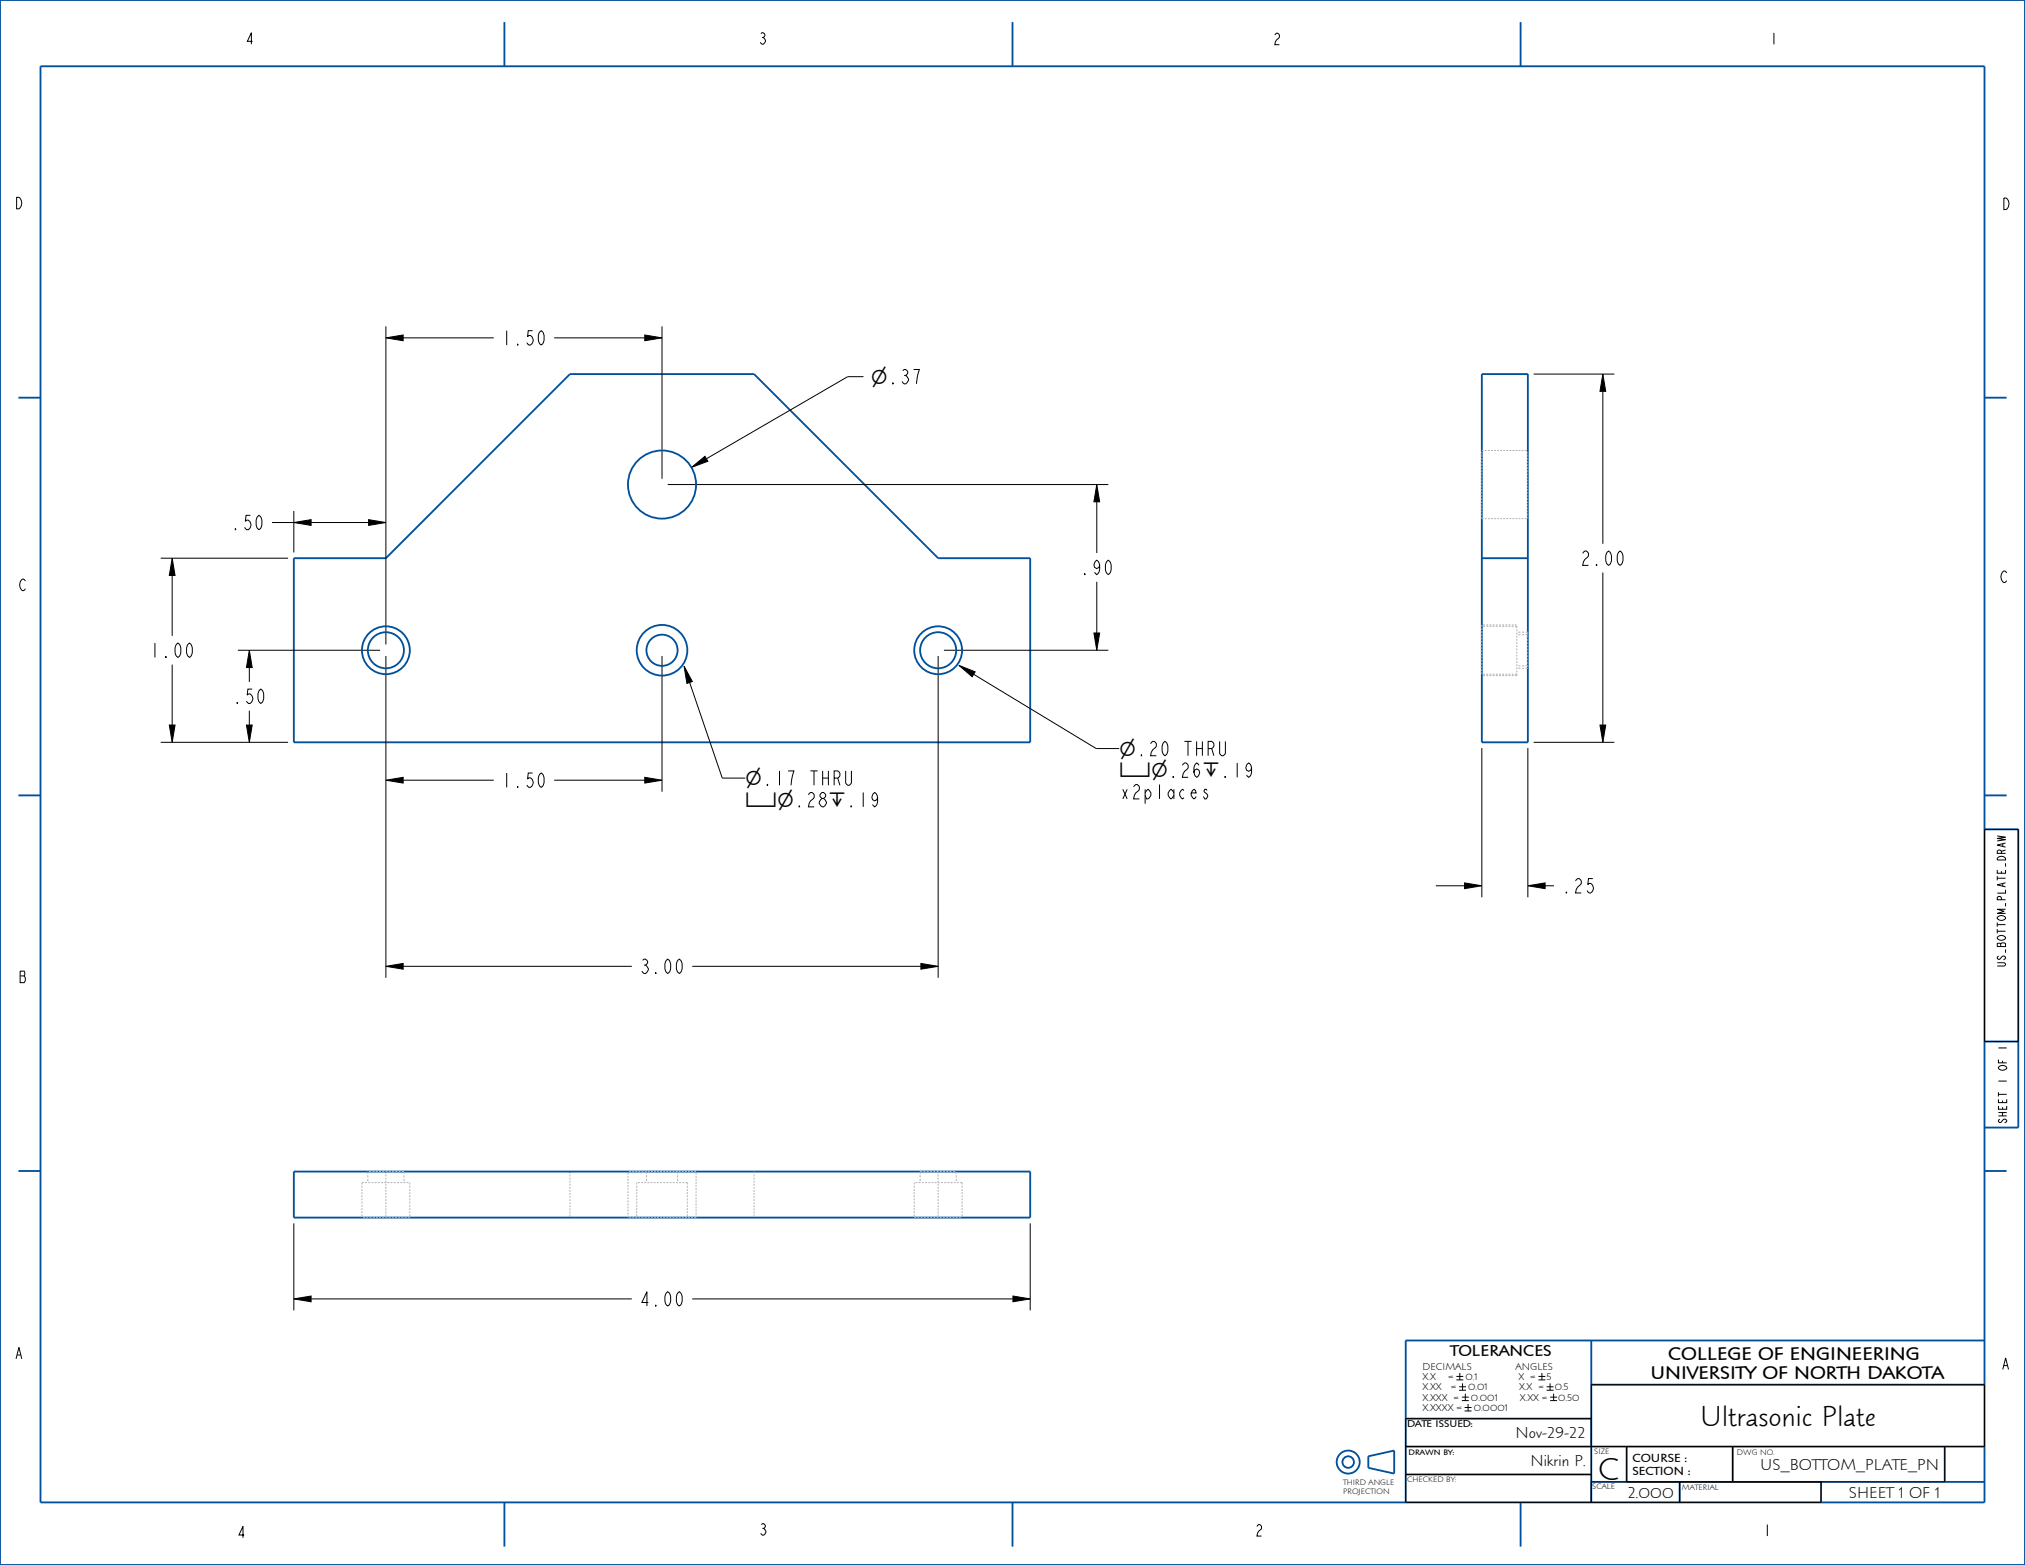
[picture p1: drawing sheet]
<svg xmlns="http://www.w3.org/2000/svg" width="559mm" height="432mm" viewBox="0 0 559 432" stroke-linecap="round" stroke-linejoin="round" font-family="sans-serif">
<g fill="none" stroke="#000" stroke-width=".28">
<path d="M106.5 93.2l4.7-.8v1.6zM106.5 90v87.8M111.2 93.2h25.1M152.9 93.2h25M177.9 92.4l4.8 .8-4.8 .8zM182.7 90v42.1M238.3 103.9h-4.4l-39 22.7M423.2 103.2h22.3M442.3 103.2l.8 4.8h-1.6zM442.3 108v42M184.3 133.7h121.5M190.8 129l3.7-3.1 .8 1.4z"/>
<path d="M302.7 133.7l.8 4.8h-1.6zM302.7 138.5v14.1M44.3 154h35.2M47.5 154l.8 4.8h-1.6zM47.5 158.8v16.6M75 144.2h6.1M81.1 144.2l4.7-.8v1.6zM81.1 141v11.4M85.8 144.2h15.9M101.7 143.4l4.8 .8-4.8 .8zM442.3 158v42.1M65.6 179.4h39.3"/>
<path d="M68.8 179.4l.8 4.8h-1.6zM260.5 179.4h45.3M301.9 174.7h1.6l-.8 4.7zM302.7 160.5v14.2M47.5 183.4v16.7M68.8 184.2v3.9M68.8 196.1v4M106.5 181v88.8M182.7 181v37.4M188.8 183.8l2.3 4.3-1.5 .5zM190.3 188.3l9 26.4h6.4M258.9 181v88.8"/>
<path d="M264.6 183.6l4.5 1.8-.8 1.3zM268.7 186l33.8 20.5h6.4M44.3 204.8h35.2M46.7 200.1h1.6l-.8 4.7zM68 200.1h1.6l-.8 4.7zM106.5 215.3l4.7-.8v1.6zM111.2 215.3h25.1M152.9 215.3h25M177.9 214.5l4.8 .8-4.8 .8zM408.9 206.4v41.2M421.6 206.4v41.2M423.2 204.8h22.3"/>
<path d="M441.5 200.1h1.6l-.8 4.7zM547.6 228.8h9.3v58.6h-9.3zM396.2 244.4h7.9M404.1 243.6l4.8 .8-4.8 .8zM421.6 244.4l4.8-.8v1.6zM426.4 244.4h2.4M106.5 266.6l4.7-.8v1.6zM111.2 266.6h63.2M191 266.6h63.1M254.1 265.8l4.8 .8-4.8 .8zM81.1 337.5v24.1M284.3 337.5v24.1"/>
<path d="M81.1 358.4l4.7-.8v1.6zM85.8 358.4h88.6M191 358.4h88.5M279.5 357.6l4.8 .8-4.8 .8zM401.9 379.8h1.9M402.8 378.8v1.9M424.5 379.8h1.9M425.5 378.8v1.9M387.9 399.1h159.7v-17.1h-108.5v32.5M401.9 380.7h1.9M402.6 382.6h1.9M402.6 383.6h1.9"/>
<path d="M403.4 385.5h1.9M403.4 386.4h1.9M403.6 381.7v1.9M404.2 388.3h1.9M404.2 389.3h1.9M404.4 384.5v1.9M405.1 387.4v1.9M424.5 380.7h1.9M426.8 382.6h1.9M426.8 383.6h1.9M427.7 381.7v1.9M427.8 385.5h1.9"/>
<path d="M427.8 386.4h1.9M428.7 384.5v1.9M439.1 391.4h-51.2v23.1h114.6v-5.6M448.9 399.1v9.8M478.1 399.1v9.8M536.7 399.1v9.8h-97.6M387.9 406.8h51.2M463.5 408.9v5.6"/>
</g>
<g fill="#000">
<path d="M106.5 93.2l4.7-.8v1.6zM177.9 92.4l4.8 .8-4.8 .8zM442.3 103.2l.8 4.8h-1.6zM190.8 129l3.7-3.1 .8 1.4zM302.7 133.7l.8 4.8h-1.6zM47.5 154l.8 4.8h-1.6zM81.1 144.2l4.7-.8v1.6zM101.7 143.4l4.8 .8-4.8 .8zM68.8 179.4l.8 4.8h-1.6zM301.9 174.7h1.6l-.8 4.7zM188.8 183.8l2.3 4.3-1.5 .5zM264.6 183.6l4.5 1.8-.8 1.3z"/>
<path d="M46.7 200.1h1.6l-.8 4.7zM68 200.1h1.6l-.8 4.7zM106.5 215.3l4.7-.8v1.6zM177.9 214.5l4.8 .8-4.8 .8zM441.5 200.1h1.6l-.8 4.7zM404.1 243.6l4.8 .8-4.8 .8zM421.6 244.4l4.8-.8v1.6zM106.5 266.6l4.7-.8v1.6zM254.1 265.8l4.8 .8-4.8 .8zM81.1 358.4l4.7-.8v1.6zM279.5 357.6l4.8 .8-4.8 .8z"/>
</g>
<g fill="none" stroke="#00509b" stroke-width=".51">
<path d="M0 0h558.8v431.8h-558.8zM11.2 18.3h536.4v396.2h-536.4zM139.2 6.1v12.2M279.4 6.1v12.2M419.6 6.1v12.2M5.1 109.7h6.1M408.9 103.2h12.7v101.6h-12.7zM547.6 109.7h6.1M81.1 154h25.4l50.8-50.8h50.8l50.8 50.8h25.4v50.8h-203.2zM408.9 154h12.7M5.1 219.5h6.1M547.6 219.5h6.1"/>
<path d="M547.6 228.8h9.3v82.3h-9.3M547.6 287.4h9.3M5.1 323.1h6.1M81.1 323.2h203.2v12.7h-203.2zM547.6 323.1h6.1M439.1 369.9v44.6M547.6 369.9h-159.7v44.6M387.9 399.1h159.7M387.9 391.4h51.2M439.1 382h108.5M448.9 399.1v9.8M478.1 399.1v9.8"/>
<path d="M536.7 399.1v9.8M139.2 414.5v12.2M279.4 414.5v12.2M377.6 401.8l7.1-1.6v6.4l-7.1-1.6zM387.9 406.8h51.2M419.6 414.5v12.2M439.1 408.9h108.5M463.5 408.9v5.6M502.5 408.9v5.6"/>
<circle cx="372" cy="403.4" r="3.2"/>
<circle cx="372" cy="403.4" r="1.59"/>
</g>
<g fill="none" stroke="#afafb4" stroke-width=".28">
<path d="M106.5 323.2v.6M106.5 324.1v.5M106.5 324.9v.5M106.5 325.8v.5M106.5 326.6v.5M106.5 327.5v.5M106.5 328.3v.5M106.5 329.2v.5M106.5 330v.5M106.5 330.9v.5M106.5 331.7v.5M106.5 332.6v.5"/>
<path d="M106.5 333.4v.5M106.5 334.3v.5M106.5 335.1v.5M157.3 323.2v.6M157.3 324.1v.5M157.3 324.9v.5M157.3 325.8v.5M157.3 326.6v.5M157.3 327.5v.5M157.3 328.3v.5M157.3 329.2v.5M157.3 330v.5"/>
<path d="M157.3 330.9v.5M157.3 331.7v.5M157.3 332.6v.5M157.3 333.4v.5M157.3 334.3v.5M157.3 335.1v.5M208.1 323.2v.6M208.1 324.1v.5M208.1 324.9v.5M208.1 325.8v.5M208.1 326.6v.5M208.1 327.5v.5"/>
<path d="M208.1 328.3v.5M208.1 329.2v.5M208.1 330v.5M208.1 330.9v.5M208.1 331.7v.5M208.1 332.6v.5M208.1 333.4v.5M208.1 334.3v.5M208.1 335.1v.5M258.9 323.2v.6M258.9 324.1v.5M258.9 324.9v.5"/>
<path d="M258.9 325.8v.5M258.9 326.6v.5M258.9 327.5v.5M258.9 328.3v.5M258.9 329.2v.5M258.9 330v.5M258.9 330.9v.5M258.9 331.7v.5M258.9 332.6v.5M258.9 333.4v.5M258.9 334.3v.5M258.9 335.1v.5"/>
</g>
<!-- layer: 02___PRT_ALL_AXES -->
<g fill="none" stroke="#afafb4" stroke-width=".28">
<path d="M408.9 124.6v.5M408.9 125.5v.5M408.9 126.3v.6M408.9 127.2v.5M408.9 128.1v.5M408.9 128.9v.5M408.9 129.8v.5M408.9 130.6v.5M408.9 131.5v.5M408.9 132.3v.5M408.9 133.2v.5M408.9 134v.5"/>
<path d="M408.9 134.9v.5M408.9 135.7v.6M408.9 136.6v.5M408.9 137.5v.5M408.9 138.3v.5M408.9 139.2v.5M408.9 124.3h.5M409.8 124.3h.5M410.6 124.3h.5M411.5 124.3h.5M412.3 124.3h.5M413.1 124.3h.6"/>
<path d="M414 124.3h.5M414.8 124.3h.5M415.7 124.3h.5M416.5 124.3h.5M417.4 124.3h.5M418.2 124.3h.5M419.1 124.3h.5M419.9 124.3h.5M420.8 124.3h.5M421.6 124.3h.1M421.6 124.6v.5M421.6 125.5v.5"/>
<path d="M421.6 126.3v.6M421.6 127.2v.5M421.6 128.1v.5M421.6 128.9v.5M421.6 129.8v.5M421.6 130.6v.5M421.6 131.5v.5M421.6 132.3v.5M421.6 133.2v.5M421.6 134v.5M421.6 134.9v.5M421.6 135.7v.6"/>
<path d="M421.6 136.6v.5M421.6 137.5v.5M421.6 138.3v.5M421.6 139.2v.5M408.9 140v.5M408.9 140.9v.5M408.9 141.7v.5M408.9 142.6v.5h.5M409.8 143.1h.5M410.6 143.1h.5M411.5 143.1h.5M412.3 143.1h.5"/>
<path d="M413.1 143.1h.6M414 143.1h.5M414.8 143.1h.5M415.7 143.1h.5M416.5 143.1h.5M417.4 143.1h.5M418.2 143.1h.5M419.1 143.1h.5M419.9 143.1h.5M420.8 143.1h.5M421.6 143.1h.1M421.6 140v.5"/>
<path d="M421.6 140.9v.5M421.6 141.7v.5M421.6 142.6v.5M408.9 172.4v.6M408.9 173.3v.5M408.9 174.2v.5M408.9 175v.6M408.9 175.9v.5M408.9 176.8v.5M408.9 177.7v.5M408.9 178.5v.6M408.9 179.4v.5"/>
<path d="M409.3 172.8h.5M409.3 172.4h.5M410.1 172.8h.6M410.1 172.4h.6M411 172.8h.5M411 172.4h.5M411.9 172.8h.5M411.9 172.4h.5M412.8 172.8h.5M412.8 172.4h.5M413.7 172.8h.5M413.7 172.4h.5"/>
<path d="M414.5 172.8h.6M414.5 172.4h.6M415.4 172.8h.5M415.4 172.4h.5M416.3 172.8h.5M416.3 172.4h.5M417.2 172.8h.5M417.2 172.4h.5M418 172.8h.6M418 172.4h.6M418.6 172.8v.5M418.6 173.7v.5"/>
<path d="M418.6 174.5v.5M418.6 175.4v.5M418.6 176.3v.5M418.6 177.1v.6M418.6 178v.5M418.6 178.9v.5M418.6 179.8v.5M419 175.1h.6M419 174.4h.6M420 175.1h.6M420 174.4h.6M421 175.1h.6"/>
<path d="M421 174.4h.6v.6M421.6 175.3v.6M421.6 176.2v.6M421.6 177.2v.5M421.6 178.1v.5M421.6 179v.5M421.6 179.9v.5M408.9 180.3v.5M408.9 181.2v.5M408.9 182v.6M408.9 182.9v.5M408.9 183.8v.5"/>
<path d="M408.9 184.7v.5M408.9 185.5v.5M409.3 186.4h.5M409.3 186h.5M410.1 186.4h.6M410.1 186h.6M411 186.4h.5M411 186h.5M411.9 186.4h.5M411.9 186h.5M412.8 186.4h.5M412.8 186h.5"/>
<path d="M413.7 186.4h.5M413.7 186h.5M414.5 186.4h.6M414.5 186h.6M415.4 186.4h.5M415.4 186h.5M416.3 186.4h.5M416.3 186h.5M417.2 186.4h.5M417.2 186h.5M418 186h.6M418.6 185.9v.5h-.6"/>
<path d="M418.6 180.6v.6M418.6 181.5v.5M418.6 182.4v.5M418.6 183.3v.5M418.6 184.1v.6M418.6 185v.5M419 184.4h.6M419 183.7h.6M420 184.4h.6M420 183.7h.6M421 184.4h.6M421 183.7h.6"/>
<path d="M421.6 180.8v.5M421.6 181.7v.5M421.6 182.6v.5M421.6 183.5v.5M421.6 184.4h.1M99.9 327.2v.5M99.9 328.1v.5M99.9 328.9v.6M99.9 329.8v.5M99.9 330.7v.5M99.9 331.6v.5M99.9 332.4v.6"/>
<path d="M99.9 333.3v.5M99.9 334.2v.5M99.9 335.1v.5M99.9 335.9h.1M100.2 335.9h.6M100.4 326.3h-.5v.5M100.8 326.3h.5M101.1 335.9h.5M101.5 323.2v.7M101.5 324.3v.6M101.5 325.3v.6M101.6 326.3h.6"/>
<path d="M101.9 323.2h.5M102 335.9h.5M102.5 326.3h.6M102.8 323.2h.5M102.9 335.9h.5M103.4 326.3h.5M103.7 323.2h.5M103.8 335.9h.5M104.3 326.3h.5M104.6 323.2h.5M104.6 335.9h.6M105.2 326.3h.5"/>
<path d="M105.5 323.2h.5M105.5 335.9h.5M106 326.3h.6M106.4 323.2h.5M106.4 335.9h.5M106.9 326.3h.6M107.3 335.9h.5M107.3 323.2h.5M107.8 326.3h.5M108.2 335.9h.5M108.2 323.2h.5M108.7 326.3h.5"/>
<path d="M109 335.9h.6M109.1 323.2h.6M109.6 326.3h.5M109.9 335.9h.5M110 323.2h.6M110.4 326.3h.6M110.8 335.9h.5M110.9 323.2h.6v.7M111.3 326.3h.6M111.5 324.3v.6M111.5 325.3v.6M111.7 335.9h.5"/>
<path d="M112.2 326.3h.5M112.6 335.9h.5M113.1 326.3v.5M113.1 327.2v.5M113.1 328.1v.5M113.1 328.9v.6M113.1 329.8v.5M113.1 330.7v.5M113.1 331.6v.5M113.1 332.4v.6M113.1 333.3v.5M113.1 334.2v.5"/>
<path d="M113.1 335.1v.5M113.1 335.9h.1M173.3 323.6v.5M173.3 324.4v.5M173.3 325.3v.5M173.3 326.1v.5M173.3 327v.5M173.3 327.8v.5M173.3 328.7v.5M173.3 329.5v.5M173.3 330.4v.5M173.3 331.2v.5"/>
<path d="M173.3 332.1v.5M173.3 332.9v.5M173.3 333.7v.6M173.3 334.6v.5M173.3 335.4v.5M173.3 335.9h.1M173.3 323.2h.1M173.6 335.9h.5M173.6 323.2h.5M174.5 335.9h.5M174.5 323.2h.5M175.3 335.9h.5"/>
<path d="M175.3 323.2h.5M175.7 326.3v.5M175.7 327.2v.5M175.7 328.1v.5M175.7 328.9v.6M175.7 329.8v.5M175.7 330.7v.5M175.7 331.6v.5M175.7 332.4v.6M175.7 333.3v.5M175.7 334.2v.5M175.7 335.1v.5"/>
<path d="M175.7 335.9h.1M176 326.3h.6M176.2 335.9h.5M176.2 323.2h.5M176.9 326.3h.5M177 335.9h.6M177 323.2h.6M177.8 326.3h.5M177.9 335.9h.5M177.9 323.2h.5v.7M178.4 324.3v.6M178.4 325.3v.6"/>
<path d="M178.7 326.3h.5M178.8 335.9h.5M178.8 323.2h.5M179.5 326.3h.6M179.6 335.9h.5M179.6 323.2h.5M180.4 326.3h.5M180.5 335.9h.5M180.5 323.2h.5M181.3 326.3h.5M181.3 335.9h.5M181.3 323.2h.5"/>
<path d="M182.2 326.3h.5M182.2 335.9h.5M182.2 323.2h.5M183 335.9h.5M183 323.2h.5M183 326.3h.6M183.9 335.9h.5M183.9 323.2h.5M183.9 326.3h.5M184.7 335.9h.5M184.7 323.2h.5M184.8 326.3h.5"/>
<path d="M185.6 335.9h.5M185.6 323.2h.5M185.7 326.3h.5M186.4 335.9h.6M186.4 323.2h.6v.7M186.5 326.3h.6M187 324.3v.6M187 325.3v.6M187.3 335.9h.5M187.3 323.2h.5M187.4 326.3h.5M188.2 335.9h.5"/>
<path d="M188.2 323.2h.5M188.3 326.3h.5M189 335.9h.5M189 323.2h.5M189.1 326.3h.6v.5M189.7 327.2v.5M189.7 328.1v.5M189.7 328.9v.6M189.7 329.8v.5M189.7 330.7v.5M189.7 331.6v.5M189.7 332.4v.6"/>
<path d="M189.7 333.3v.5M189.7 334.2v.5M189.7 335.1v.5M189.7 335.9h.1M189.9 335.9h.5M189.9 323.2h.5M190.7 335.9h.5M190.7 323.2h.5M191.6 323.2h.5M192.1 335.4v.5h-.5M192.1 323.6v.5M192.1 324.4v.5"/>
<path d="M192.1 325.3v.5M192.1 326.1v.5M192.1 327v.5M192.1 327.8v.5M192.1 328.7v.5M192.1 329.5v.5M192.1 330.4v.5M192.1 331.2v.5M192.1 332.1v.5M192.1 332.9v.5M192.1 333.7v.6M192.1 334.6v.5"/>
<path d="M252.3 335.9h.5M252.3 326.3h.1M252.3 326.3v.5M252.3 327.2v.5M252.3 328.1v.5M252.3 328.9v.6M252.3 329.8v.5M252.3 330.7v.5M252.3 331.6v.5M252.3 332.4v.6M252.3 333.3v.5M252.3 334.2v.5"/>
<path d="M252.3 335.1v.5M252.3 335.9h.1M252.6 326.3h.6M253.2 335.9h.5M253.5 326.3h.5M253.9 324.3v.6M253.9 325.3v.6M254 335.9h.6M254.4 326.3h.5M254.4 323.2h-.5v.7M254.8 323.2h.6M254.9 335.9h.6"/>
<path d="M255.3 326.3h.5M255.7 323.2h.6M255.8 335.9h.5M256.2 326.3h.5M256.6 323.2h.6M256.7 335.9h.5M257 326.3h.6M257.5 323.2h.6M257.6 335.9h.5M257.9 326.3h.5M258.4 323.2h.6M258.4 335.9h.6"/>
<path d="M258.8 326.3h.5M259.3 335.9h.6M259.3 323.2h.6M259.7 326.3h.5M260.2 335.9h.5M260.2 323.2h.6M260.6 326.3h.5M261.1 335.9h.5M261.1 323.2h.6M261.4 326.3h.6M262 335.9h.5M262.1 323.2h.5"/>
<path d="M262.3 326.3h.5M262.8 335.9h.6M263 323.2h.5M263.2 326.3h.5M263.7 335.9h.6M263.9 323.2h.1M263.9 323.2v.7M263.9 324.3v.6M263.9 325.3v.6M264.1 326.3h.5M264.6 335.9h.5M265 326.3h.5v.5"/>
<path d="M265.5 335.9h.1M265.5 327.2v.5M265.5 328.1v.5M265.5 328.9v.6M265.5 329.8v.5M265.5 330.7v.5M265.5 331.6v.5M265.5 332.4v.6M265.5 333.3v.5M265.5 334.2v.5M265.5 335.1v.5"/>
</g>
<g fill="none" stroke="#00509b" stroke-width=".51">
<circle cx="182.7" cy="133.7" r="9.4"/>
<circle cx="106.5" cy="179.4" r="6.6"/>
<circle cx="106.5" cy="179.4" r="5"/>
<circle cx="182.7" cy="179.4" r="7"/>
<circle cx="182.7" cy="179.4" r="4.3"/>
<circle cx="258.9" cy="179.4" r="6.6"/>
<circle cx="258.9" cy="179.4" r="5"/>
</g>
<text font-size="8.8" x="441" y="408.2">C</text>
<text font-size="8.1" x="469" y="393.4">Ultrasonic Plate</text>
<g font-size="5.5">
<text x="240.3" y="105.9">⌀.37</text>
<text x="240.3" y="105.9">⌀</text>
<text x="308.9" y="208.5">⌀.20 THRU</text>
<text x="308.9" y="208.5">⌀</text>
<text x="308.9" y="214.5">⌴⌀.26↧.19</text>
<text x="308.9" y="214.5">⌴⌀</text>
<text x="331.8" y="214.5">↧</text>
<text x="205.7" y="216.7">⌀.17 THRU</text>
<text x="205.7" y="216.7">⌀</text>
<text x="205.7" y="222.6">⌴⌀.28↧.19</text>
<text x="205.7" y="222.6">⌴⌀</text>
<text x="228.6" y="222.6">↧</text>
</g>
<g font-size="5.2">
<text x="138.2" y="95.2">1.50</text>
<text x="63.5" y="146.2">.50</text>
<text x="436" y="156">2.00</text>
<text x="297.9" y="158.5">.90</text>
<text x="41.2" y="181.4">1.00</text>
<text x="64" y="194.1">.50</text>
<text x="138.2" y="217.3">1.50</text>
<text x="308.9" y="220.4">x2places</text>
<text x="430.8" y="246.4">.25</text>
<text x="176.3" y="268.6">3.00</text>
<text x="176.3" y="360.4">4.00</text>
<text x="460.3" y="375.2">COLLEGE OF ENGINEERING</text>
<text x="455.4" y="380.6">UNIVERSITY OF NORTH DAKOTA</text>
</g>
<g font-size="4.4">
<text x="400.2" y="374.2">TOLERANCES</text>
<text x="418.2" y="396.8">Nov-29-22</text>
<text x="422.3" y="404.5">Nikrin P.</text>
<text x="485.8" y="405.5">US_BOTTOM_PLATE_PN</text>
<text x="449.2" y="413.2">2.000</text>
<text x="510.2" y="413.2">SHEET 1 OF 1</text>
</g>
<g font-size="4.1">
<text x="67.6" y="12.2">4</text>
<text x="209.2" y="12.2">3</text>
<text x="351.1" y="12.3">2</text>
<text x="488.2" y="12.2">1</text>
<text x="3.9" y="57.6">D</text>
<text x="552.3" y="57.8">D</text>
<text x="551.8" y="160.7">C</text>
<text x="5.1" y="163">C</text>
<text x="5.1" y="271.1">B</text>
<text x="3.9" y="374.9">A</text>
<text x="552.2" y="377.8">A</text>
<text x="65.3" y="424.3">4</text>
<text x="209.3" y="423.6">3</text>
<text x="346.2" y="423.8">2</text>
<text x="486.4" y="423.8">1</text>
</g>
<g font-size="3.3">
<text x="450.4" y="403.4">COURSE :</text>
<text x="450.4" y="406.9">SECTION :</text>
</g>
<g font-size="3">
<text x="553.4" y="266.1" transform="rotate(-90 553.4 266.1)">US_BOTTOM_PLATE_DRAW</text>
<text x="553.8" y="310.2" transform="rotate(-90 553.8 310.2)">SHEET 1 OF 1</text>
</g>
<g font-size="2.8">
<text x="392.6" y="377.9">DECIMALS</text>
<text x="418.2" y="377.9">ANGLES</text>
<text x="392.6" y="380.7">X.X</text>
<text x="392.6" y="383.6">X.XX</text>
<text x="399.7" y="380.7">=</text>
<text x="400.5" y="383.6">=</text>
<text x="404.4" y="380.7">0.1</text>
<text x="405.2" y="383.6">0.01</text>
<text x="419" y="380.7">X =</text>
<text x="419.2" y="383.6">X.X =</text>
<text x="426.8" y="380.7">5</text>
<text x="429" y="383.6">0.5</text>
<text x="392.6" y="386.4">X.XXX =</text>
<text x="392.6" y="389.3">X.XXXX =</text>
<text x="405.9" y="386.4">0.001</text>
<text x="406.7" y="389.3">0.0001</text>
<text x="419.4" y="386.4">X.XX =</text>
<text x="430" y="386.4">0.50</text>
<text x="388.3" y="393.7">DATE ISSUED:</text>
</g>
<g font-size="2.2">
<text x="388.7" y="401.4">DRAWN BY:</text>
<text x="439.9" y="401.3">SIZE</text>
<text x="479.3" y="401.5">DWG NO.</text>
<text x="370.6" y="409.8">THIRD ANGLE</text>
<text x="370.6" y="412.1">PROJECTION</text>
<text x="388.3" y="408.9">CHECKED BY:</text>
<text x="439.4" y="410.9">SCALE</text>
<text x="464.1" y="411.1">MATERIAL</text>
</g>
</svg>
